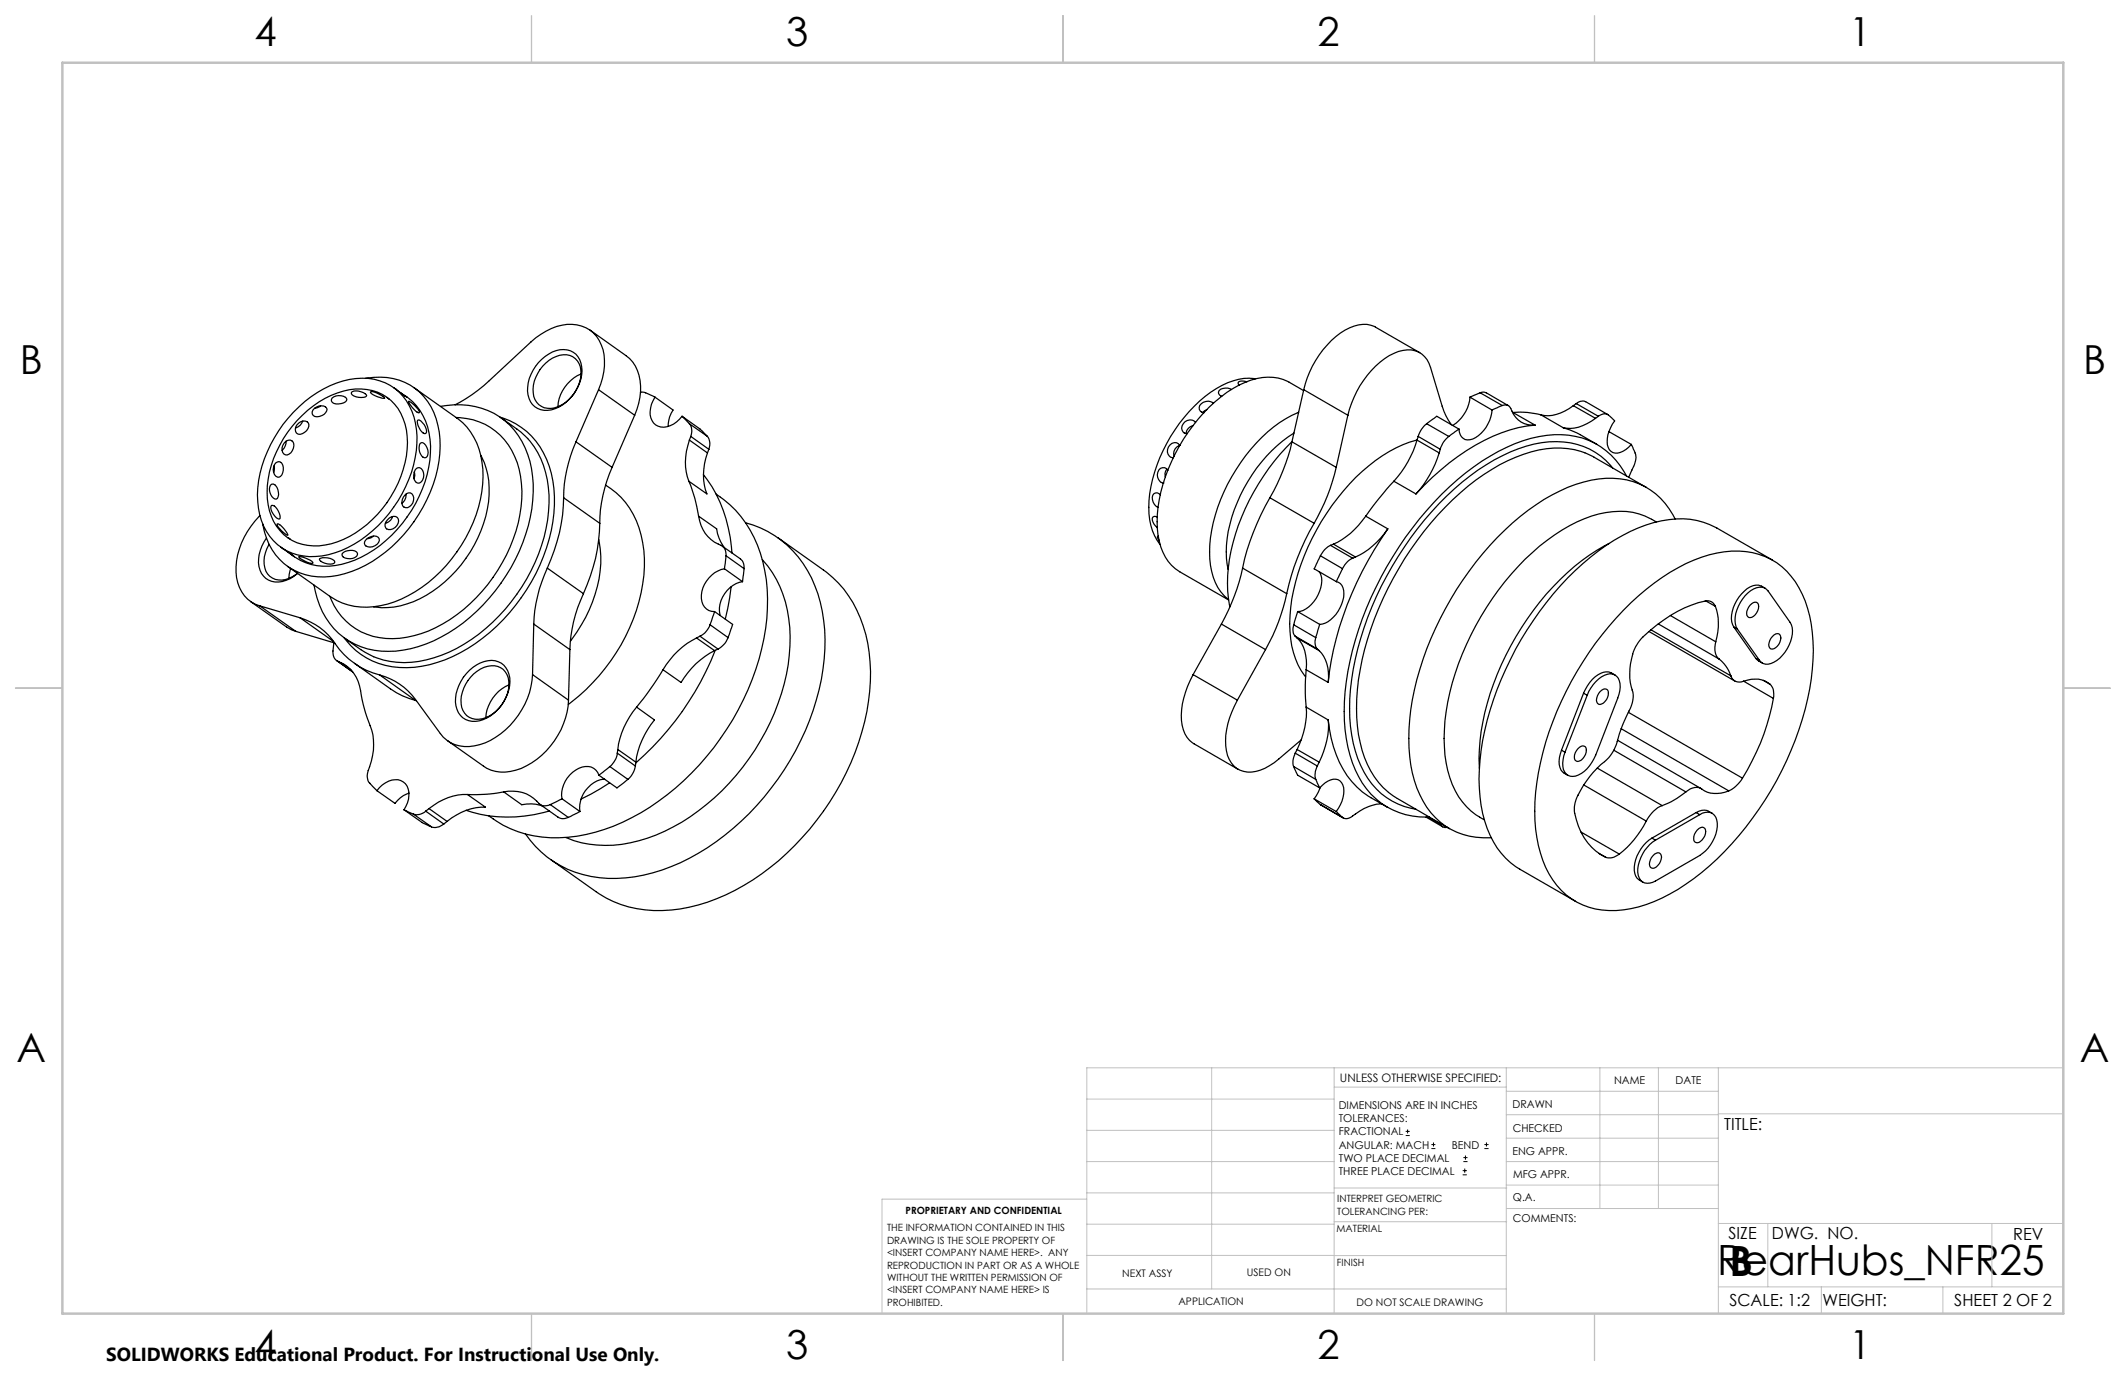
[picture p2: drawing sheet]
<svg xmlns="http://www.w3.org/2000/svg" width="432mm" height="279mm" viewBox="0 0 432 279" stroke-linecap="round" stroke-linejoin="round" font-family="sans-serif">
<g fill="none" stroke="#000" stroke-width=".25">
<path d="M71.5 79.6a2.84 2.84 0 0 1 3 .7 1.87 1.87 0 0 1-2.2 .3 .95 .95 0 0 1-.9-.9zM74.3 76.8a12.2 12.2 0 0 1 13.3 5.8 19.1 19.1 0 0 1 .9 14.2 29.9 29.9 0 0 1-15.7 18.7 14.8 14.8 0 0 1-13.1 .3 12.5 12.5 0 0 1-6.4-9.4M75.2 79.6a4.1 4.1 0 0 1 2.9 1.2 3.8 3.8 0 0 1-2.9-1.2zM79.9 78.7l2.7 1.9-1.3-.9M84.1 78.7l8.7 6.2a13.5 13.5 0 0 1 5.3 10.4 28.5 28.5 0 0 1-9.8 21.9 21.3 21.3 0 0 1-15 6.1 12 12 0 0 1-6.2-2.1l-8.7-6.2M109.3 73.7a6.3 6.3 0 0 1 6.6-2.5 4.3 4.3 0 0 1 2.2 4.9 8.6 8.6 0 0 1-6.9 7.2 3.7 3.7 0 0 1-4.1-3.9 8.3 8.3 0 0 1 2.2-5.7zM110.2 74.3a5.7 5.7 0 0 1 5.5-2.1 3.8 3.8 0 0 1 2.2 4.6 7.7 7.7 0 0 1-6 6.1 3.4 3.4 0 0 1-3.6-3.9 7.8 7.8 0 0 1 1.9-4.7zM118 75.9a7.9 7.9 0 0 0-4.7 6.7M119.8 67l7.3 5.2a8.4 8.4 0 0 1 2.9 8.5l-1.1 3.6M121.6 79.1a11.6 11.6 0 0 0 .1-10 7.1 7.1 0 0 0-8.6-2.8 15.1 15.1 0 0 0-5.3 3.1l-9.6 8.9-2.4 1.9-3.4 2M121.6 79.1l-4.6 10.6M121.6 79.1l7.3 5.2"/>
<path d="M130.1 79.7a5.4 5.4 0 0 1 2.7 .8l.2 .1M250.1 79.1a2.23 2.23 0 0 0-2.5 .2 .74 .74 0 0 0 .5 1.2M253.3 77.5a1.55 1.55 0 0 0-1.8 .3l.2 .4M255 76.9a11.6 11.6 0 0 0-7.9 2 31 31 0 0 0-13.8 24.1 11.4 11.4 0 0 0 2.3 7.6M264.8 79.3a13.5 13.5 0 0 0-6.2-2.7 14.6 14.6 0 0 0-9.4 3.1 35.5 35.5 0 0 0-14.1 24.8 14.5 14.5 0 0 0 2.2 9.5l1.4 1.5 .9 .6 9.9 5.7M264.8 79.1l9 5.2M264.8 79.1l-2.4 10.6M288.4 71.6l-9-5.2a6.1 6.1 0 0 0-6.2 .6 19.5 19.5 0 0 0-8.4 12.1M300.6 79.8l-2 .8M300.6 79.8l.6-.2 .7 .2 4.5 2.6M300.6 79.8l4.5 2.5M54.9 98.5a.64 .64 0 0 1 1.1 .1 2.48 2.48 0 0 1 .3 2.6l-.2 .2a2.06 2.06 0 0 1-1.2-2.9z"/>
<path d="M55.7 94.6l-.1 1.3M56 94a.95 .95 0 0 1 1.1-.1 .95 .95 0 0 1 .4 1 1.43 1.43 0 0 1-1.2 2 1.85 1.85 0 0 1-.3-2.9zM57.7 89.9a1.07 1.07 0 0 1 1.6-.4 1.07 1.07 0 0 1 .3 1.5 1.37 1.37 0 0 1-2 1.2 1.72 1.72 0 0 1 .1-2.3zM58.1 89.6a2.28 2.28 0 0 1-.8 1.8M59.6 83.7a20.6 20.6 0 0 1 13.9-6.9 10.6 10.6 0 0 1 10.9 9.2 22.8 22.8 0 0 1-4.5 17 22.9 22.9 0 0 1-14.5 9.9 10.9 10.9 0 0 1-12.9-9.7 23.7 23.7 0 0 1 6-18.3zM60.3 86.3a1.37 1.37 0 0 1 2.4-.2 1.98 1.98 0 0 1-2.1 2.1 1.15 1.15 0 0 1-.3-1.9zM60.3 85.4a18.5 18.5 0 0 1 11.9-6.4 9.5 9.5 0 0 1 10.3 8.3 21.4 21.4 0 0 1-5.8 17.1 18.7 18.7 0 0 1-11.9 6.4 9.4 9.4 0 0 1-10.3-8.3 21.1 21.1 0 0 1 5.8-17.1zM61.5 85.5a2.13 2.13 0 0 1-1.5 1.4M63.9 82.9a1.85 1.85 0 0 1 2.4-.1 1.16 1.16 0 0 1-.9 1.6 1.4 1.4 0 0 1-2-.3l.1-.8zM65.1 82.4l-.6 .4-.6 .1M67.5 80.8a2.12 2.12 0 0 1 2.9 .3 1.86 1.86 0 0 1-2.1 .9 .84 .84 0 0 1-1-.9zM78.6 80.8l.5 .3"/>
<path d="M82.2 80.3a12.5 12.5 0 0 1 5.2 11.7 26.3 26.3 0 0 1-15.3 21.7 12.7 12.7 0 0 1-12.3-.6l-.5-.4M83 81.5a4.2 4.2 0 0 1 2.2 2.2l-.1 .1a4.2 4.2 0 0 1-2.1-2.3zM84.1 95.8l.1 .8-.1 .6M84.6 95.1a.91 .91 0 0 1 1 0 .91 .91 0 0 1 .4 .9 1.59 1.59 0 0 1-1.1 2.1 1.88 1.88 0 0 1-.3-3zM84.8 85.4l.1-.1a2.62 2.62 0 0 1 1.7 2.5l-.1 .2a1.31 1.31 0 0 1-1.3-1.1l-.4-.9zM85.3 90l.3-.1a1.92 1.92 0 0 1 1.3 2.5l-.2 .3a.64 .64 0 0 1-1-.1 2.48 2.48 0 0 1-.4-2.6zM89.5 82.5a15.1 15.1 0 0 1 15.8 5.9 20.8 20.8 0 0 1 2.7 14.9 37 37 0 0 1-19.9 26.8 19.4 19.4 0 0 1-14.8 1.2 15.3 15.3 0 0 1-9.5-12.5M92.6 84.8a13.1 13.1 0 0 1 12.8 10.5 26.8 26.8 0 0 1-3.4 18.9 31.4 31.4 0 0 1-16.5 14.5 15.1 15.1 0 0 1-14.3-1.8 13.2 13.2 0 0 1-4.2-5.8M97.6 92.5a16.4 16.4 0 0 1 1.1 12.3 26.5 26.5 0 0 1-14.7 17.4 14.9 14.9 0 0 1-8.1 1M101.6 84.7a15 15 0 0 1 10.4 11.4 30.1 30.1 0 0 1-3.1 20.3 36.7 36.7 0 0 1-18.5 17.6 18.8 18.8 0 0 1-16-.4 14.1 14.1 0 0 1-4.5-4.1M101.7 84.8a25.4 25.4 0 0 1 5.5 4.2 18.8 18.8 0 0 1 4.2 14.9 36.7 36.7 0 0 1-18.6 27.8 20.3 20.3 0 0 1-16.2 1.9l-.7-.3a28.3 28.3 0 0 1-5.8-3.7M117 89.7a28.7 28.7 0 0 0-2.5 11.4"/>
<path d="M117 89.7l7.3 5.2M123 98.5a16.1 16.1 0 0 1 7.5 11.7 32.1 32.1 0 0 1-4.3 20.7 40.3 40.3 0 0 1-10.8 12.2M124.3 94.9a28.7 28.7 0 0 0-2.5 11.4M128.9 84.3l-4.6 10.6M133 80.6a4.5 4.5 0 0 0-.2 5.3 3 3 0 0 0 4 .2l1.7-1.6M133 80.6l3.7 2.7a5.6 5.6 0 0 0-1 3.3M138.5 84.5l1.5 1.5M138.5 84.5l3.7 2.6 1.5 1.5M139.9 97.7a28.7 28.7 0 0 1 2 7.1M140 86a2.67 2.67 0 0 1 .3 2.6M140 89.4a11.9 11.9 0 0 0-.1 8.3M140 89.4l3.7 2.6"/>
<path d="M140 86l3.7 2.6M140.3 88.6l-.3 .8M140.3 88.6l3.7 2.6M142.9 96.4a28.3 28.3 0 0 1 5.8 15.9M143.7 92a11.8 11.8 0 0 0-.1 8.3l-3.7-2.6M143.7 88.6a2.72 2.72 0 0 1 .3 2.6M144 91.2l-.3 .8M237 95.2a1.65 1.65 0 0 0-.3 1.6M237.2 95.5a1.11 1.11 0 0 0-1.2-.5 1.11 1.11 0 0 0-.8 .9 1.62 1.62 0 0 0 1.2 2.2M237.9 92.9h.4M238.5 92.7a1.69 1.69 0 0 1 1.1-2.2 1.39 1.39 0 0 0-1.5-.5 1.39 1.39 0 0 0-1 1.3 1.45 1.45 0 0 0 .6 1.5M242.4 86.4a1.65 1.65 0 0 0-1.5 1.7"/>
<path d="M242.8 85.8a1.59 1.59 0 0 0-2.1-.2 1.59 1.59 0 0 0-.4 2.1l.8 .4M245.1 83.2l-.8 .5M246.5 81.9a1.8 1.8 0 0 0-2.9 .9 .97 .97 0 0 0 .9 1M262.4 89.7a41.1 41.1 0 0 1-4.5 11.4M262.4 89.7l9 5.2M262.4 89.6a44 44 0 0 0-13.1 27.2 23.1 23.1 0 0 0 .5 6.4M262.8 87.9a31.2 31.2 0 0 0-13.7 22.8 15.9 15.9 0 0 0 .3 4.9M263.8 83.7a28.2 28.2 0 0 0-12.7 11.6 31.7 31.7 0 0 0-5.4 18.2 11.1 11.1 0 0 0 3.8 8.3M271.4 94.9a41.1 41.1 0 0 1-4.5 11.4M273.8 84.3a19.9 19.9 0 0 1 8.4-12.1 6.7 6.7 0 0 1 5.9-.7 5 5 0 0 1 2.4 3.1l2.4 7.9a12.3 12.3 0 0 0 1.9 3.8M273.8 84.3l-2.4 10.6M283.1 97.7a64.9 64.9 0 0 0-5.7 7.1"/>
<path d="M283.1 97.7l4.5 2.6M287.8 89.4a21.4 21.4 0 0 1-4.7 8.3M287.8 89.4l4.5 2.6M287.8 89.3a30.1 30.1 0 0 0-14.9 10.4 45.3 45.3 0 0 0-10.9 25.4 17.6 17.6 0 0 0 3.2 12.3M288 88.6l4.5 2.6M288 88.6l-.2 .8M289.8 86a4.9 4.9 0 0 0-1.8 2.6M289.8 86l2-1.5 4.5 2.6M289.8 86l4.5 2.6M292.3 92a22.3 22.3 0 0 1-4.7 8.3M292.5 91.2l-.2 .8M294.3 88.6a4.9 4.9 0 0 0-1.8 2.6"/>
<path d="M296.3 87.1l-2 1.5M298.6 80.6a7.5 7.5 0 0 1-3.6 5.8M298.6 80.6l4.4 2.7M303 83.3a6.8 6.8 0 0 1-4.4 6 1.91 1.91 0 0 1-2.3-2.2M305.1 82.3l-2.1 1M305.1 82.3a1.33 1.33 0 0 1 2 1.1 4.5 4.5 0 0 0 4.7 2.9M307.2 83.7h.1M307.3 83.7a16.2 16.2 0 0 1 5.7 .5M307.3 83.7l4.5 2.6M311.8 86.3a33.3 33.3 0 0 0-17.4 7.7 56.5 56.5 0 0 0-6.8 6.3M313 84.2l4.5 2.7M317.5 86.9a24 24 0 0 1 6.8 3.3"/>
<path d="M319.5 82.4a8 8 0 0 1-6.5 1.8M319.5 82.4l4.6 2.5M320.1 82a1.87 1.87 0 0 1 2-.4l4.4 2.6M320.1 82l4.5 2.5M320.1 82l-.6 .4M324.1 84.9a7.9 7.9 0 0 1-6.6 2M324.6 84.5a1.79 1.79 0 0 1 2.9 .5l.4 .5a6 6 0 0 0-1.3 5.3 1.89 1.89 0 0 0 3.1 .8l1.6-1.4M324.6 84.5l-.5 .4M326.7 87.8l.1-.1 4.5 2.5M327.6 95a14.8 14.8 0 0 0-14.5-5.1 35.9 35.9 0 0 0-17.7 9.4 67.2 67.2 0 0 0-20.9 38.6 31.6 31.6 0 0 0 1.9 17.5 14.4 14.4 0 0 0 11.2 8.9M330.3 96.6a15.2 15.2 0 0 0-16.2-8.2 34.5 34.5 0 0 0-16.4 7.6 69.2 69.2 0 0 0-24.3 42.4 33.1 33.1 0 0 0 1.9 18 15.2 15.2 0 0 0 15 9.5M331.3 90.2l.4 .9a3.4 3.4 0 0 1 .1 3.6l-1 2.2"/>
<path d="M334.4 99l-10.6-6.1a16.7 16.7 0 0 0-14.4-.6 43 43 0 0 0-17.4 12.3 66.1 66.1 0 0 0-16.1 33.4 31.6 31.6 0 0 0 1.8 17.3 14.7 14.7 0 0 0 6.1 6.8l10.6 6.2M52.8 104.7a15.6 15.6 0 0 0-4.8 12.6 6.7 6.7 0 0 0 4.7 5.7M54.1 109.3a7.1 7.1 0 0 0-1 7.1 3.9 3.9 0 0 0 5 1.4l.8-.3 1.5-1M54.6 110.5a5.8 5.8 0 0 0-.2 6.1 3.8 3.8 0 0 0 5 .5l1-.7M55.2 102.6a1.83 1.83 0 0 1 1.5 1.6 .88 .88 0 0 1 0 1.2 2.86 2.86 0 0 1-1.7-2.6zM56.3 106.4a3.9 3.9 0 0 1 2.1 2.3 4.9 4.9 0 0 1-2.1-2.2zM57 111.1l2.7 1.9M58.5 112.1l1.2 .9M58.5 109.2l.4 .2M59.1 115.5l-.4 1.9M60.7 113a4.8 4.8 0 0 1 2.8 1.2l.1 .1a4.2 4.2 0 0 1-2.9-1.3zM64.9 113.5a2.95 2.95 0 0 1 3.1 .5v.2a2.51 2.51 0 0 1-3.1-.6z"/>
<path d="M69.5 112.4a2.48 2.48 0 0 1 2.9-.3l.2 .3a1.49 1.49 0 0 1-2 1 .93 .93 0 0 1-1.1-1zM74.3 109.7a2.04 2.04 0 0 1 2.5-.6 1.34 1.34 0 0 1-1.1 1.9 1.29 1.29 0 0 1-1.7-.6zM75.8 108.9l-.5 .3-.7 .2M78.7 105.6a1.3 1.3 0 0 1 2.2-.2 1.78 1.78 0 0 1-2.4 2 1.16 1.16 0 0 1 .2-1.8zM79.7 104.9a1.92 1.92 0 0 1-1.4 1.4M82.2 100.5a.96 .96 0 0 1 1.1-.4 .96 .96 0 0 1 .7 1 1.51 1.51 0 0 1-.5 1.6 1.51 1.51 0 0 1-1.7 .1 1.9 1.9 0 0 1 .4-2.3zM82.4 100.4a1.84 1.84 0 0 1-.8 1.8M111.2 115.4a30 30 0 0 0-2.8 11.3M111.2 115.4l7.3 5.1M114.5 101.1a34.9 34.9 0 0 1-3.3 14.3M114.5 101.1l7.3 5.2M121.6 109.5a24 24 0 0 1-3.5 17.3l-2.2 3.4"/>
<path d="M121.8 106.3a34.9 34.9 0 0 1-3.3 14.2M141.9 104.8a7.3 7.3 0 0 0 4.8 6.1l.5 .6 .3 1.4M141.9 104.8l3.7 2.6a8.2 8.2 0 0 0 1.5 3.8M145.5 100.3a22.8 22.8 0 0 1 9.8 15.6 42.4 42.4 0 0 1-4.3 26.2 53 53 0 0 1-24.5 24.8 28.9 28.9 0 0 1-21.3 2 20.4 20.4 0 0 1-5.9-3.2M146.7 110.9l4.1 3 .2 .5 .1 1.1M147.1 115.5a5.9 5.9 0 0 0-4.5 6.7 2.51 2.51 0 0 0 2.5 2M147.1 115.5l3.7 2.6M147.5 112.9l-.4 2.6M147.5 112.9l3.6 2.6M148.5 119.1l-1.2 6.6M150.8 118.1a5.8 5.8 0 0 0-4.5 6.9M151.1 115.5l-.3 2.6"/>
<path d="M151.4 106.2a21.4 21.4 0 0 1 15.2 16.1 40.4 40.4 0 0 1-2.2 24 53.7 53.7 0 0 1-26.2 28.9 29.7 29.7 0 0 1-19.8 2.4 20.4 20.4 0 0 1-11.7-8.3M154.8 113.6a23.6 23.6 0 0 1 5.6 17.5 45 45 0 0 1-12.3 27.9 38.2 38.2 0 0 1-21.8 12.4 21.4 21.4 0 0 1-11.4-1.3M158 109.2l9.3 6.5a23.4 23.4 0 0 1 9.2 16.8 44.6 44.6 0 0 1-5.6 26.4 52 52 0 0 1-25.3 23.6 27.2 27.2 0 0 1-21 .6l-2.9-1.6-9.9-7M235.1 105a.62 .62 0 0 0-1.1 .2 2.36 2.36 0 0 0 1.1 2M235.3 108.9l-.2 .2 .4 .6M235.7 100.5a.94 .94 0 0 0-1.3-.3 .94 .94 0 0 0-.3 1.3 1.99 1.99 0 0 0 1.1 1.5M252.4 115.4a42 42 0 0 1-4.3 11.3M252.4 115.4l8.9 5.1M257.9 101.1a49.6 49.6 0 0 0-5.5 14.3M257.9 101.1l9 5.2M266.9 106.3a48.4 48.4 0 0 0-5.6 14.2M267.9 116.1a4.6 4.6 0 0 1-.2 4.7 5.4 5.4 0 0 1-4.1 3.4"/>
<path d="M268.2 112.9l-1.3 2.6 4.5 2.6M268.2 112.9l4.5 2.6M270.2 110.7a4.5 4.5 0 0 0-2 2.2M270.2 110.7l4.5 2.6M270.8 110.5l4.5 2.6M270.8 110.5l-.6 .2M271.4 118.1a2.13 2.13 0 0 1 1.5 2.4 7 7 0 0 1-4.3 6.2l-.6 .1M272.7 115.5l-1.3 2.6M274.7 113.3a4.3 4.3 0 0 0-2 2.2M275.3 113.1l-.6 .2M277.4 104.8a15.7 15.7 0 0 1-6.6 5.7M277.4 104.8l4.5 2.6"/>
<path d="M281.9 107.4a67 67 0 0 0-12.1 31.2M281.9 107.4a16.1 16.1 0 0 1-6.6 5.7M326.8 110.3a49 49 0 0 0-18.9 19 50.9 50.9 0 0 0-7.5 24.8l.1 1.9M336.4 106a14 14 0 0 0-11.6-1.6 34.8 34.8 0 0 0-15 9.1 57.1 57.1 0 0 0-16.3 32.8 24.6 24.6 0 0 0 2.7 15.4 13.2 13.2 0 0 0 5.3 4.8M340.2 105.4a14.3 14.3 0 0 0-15.5-8.1 33.2 33.2 0 0 0-15.9 7.5 65.5 65.5 0 0 0-22.3 39.3 31.4 31.4 0 0 0 1.9 17.3 14.3 14.3 0 0 0 14.5 8.7M358.5 119.5a2.98 2.98 0 0 0-4.2 .5 6.9 6.9 0 0 0-2.4 6.8l.2 .5M360 113.7l-11.3-6.5a16.3 16.3 0 0 0-12.8-1.1 38.9 38.9 0 0 0-16 9.8 65.4 65.4 0 0 0-19.1 36.5 31.4 31.4 0 0 0 1.8 17.2 15.3 15.3 0 0 0 6.1 6.9l11.3 6.5M50.9 122.1l7.3 5.2 1.9 .9M52.7 123l8.3 2.4M52.7 123l7.4 5.2M60.1 128.2l7.9 2.4M61 125.4a13.7 13.7 0 0 1 7.9 6.4 15.9 15.9 0 0 0 8.2 5.3"/>
<path d="M61 125.4l6.8 4.9M67.8 130.5v.3a3.3 3.3 0 0 0 .6 3.4l.8 .3M68.4 134.1l3.2 2.4M69.2 134.5a7.5 7.5 0 0 1 4.2 6.7 34.1 34.1 0 0 0 2.1 7 13 13 0 0 1-.8 8.6 2.61 2.61 0 0 0 1.1 3l.8 .7M69.2 134.5l2.1 1.5M72 134.7l7.3 5.2a15.4 15.4 0 0 0 5.1 2.3M77.1 137.1l7.3 5.1M95.4 136.1a5.8 5.8 0 0 1 5.8-1.7 4.3 4.3 0 0 1 2.3 4.9 8.6 8.6 0 0 1-6.9 7.2 3.9 3.9 0 0 1-4.1-4.8 9.1 9.1 0 0 1 2.9-5.6zM96.2 136.8a4.9 4.9 0 0 1 5.5-1.2 4.2 4.2 0 0 1 1.4 5.1 7.3 7.3 0 0 1-5.9 5.3 3.3 3.3 0 0 1-3.6-3.9 8 8 0 0 1 2.6-5.3zM103.4 139.1a7.9 7.9 0 0 0-4.7 6.6M108.2 137a16.2 16.2 0 0 1-10.8 14.2 7 7 0 0 1-8-2.3l-5-6.9a13.3 13.3 0 0 0-7.3-4.9M108.2 137l7.3 5.2"/>
<path d="M108.4 126.7l-.2 10.3M108.4 126.7l7.3 5.2M115.7 131.9l-.2 10.3M118.5 120.5a28.3 28.3 0 0 0-2.8 11.4M134.7 136a65 65 0 0 1-5.4 7.6M141.5 129.5a16.6 16.6 0 0 0-6.8 6.5M141.5 129.5l3.6 2.6M142.2 129.2l-.7 .3M142.2 129.2l3.6 2.6M144.2 126.9a4.2 4.2 0 0 1-2 2.3M144.2 126.9l3.7 2.6M145.1 124.2l-.9 2.7"/>
<path d="M145.1 124.2l3.7 2.6-.9 2.7M145.1 132.1a16.6 16.6 0 0 0-6.8 6.5l-3.6-2.6M145.3 132a58.7 58.7 0 0 1-16.2 22.9M145.8 131.8l-.7 .3M147.9 129.5a4.5 4.5 0 0 1-2.1 2.3M242.3 137a15 15 0 0 0-2 11.2 4.9 4.9 0 0 0 2.2 2.8l9 5.2M242.3 137l9 5.2M248.1 126.7l8.9 5.2M248.1 126.7l-5.8 10.3M257 131.9l-5.7 10.3M261.3 120.5a39.1 39.1 0 0 1-4.3 11.4M262.7 126.9a2.47 2.47 0 0 0 .4 2.3"/>
<path d="M262.7 126.9l4.5 2.6M263.1 129.2l4.5 2.6M263.1 129.2l.4 .3M263.5 129.5a7.6 7.6 0 0 1 1.8 6.5M263.5 129.5l4.4 2.6M263.6 124.2l-.9 2.7M263.6 124.2l4.4 2.6M265.3 136a40.8 40.8 0 0 0 0 7.6M265.3 136l4.5 2.6M267.2 129.5a2.35 2.35 0 0 0 .4 2.3M267.6 131.8l.3 .3M267.9 132.1a7.6 7.6 0 0 1 1.9 6.5"/>
<path d="M268 126.8l-.8 2.7M328 137.1a2.94 2.94 0 0 0-4 .3 8.8 8.8 0 0 0-2.4 3.4M331.3 122.4a37.6 37.6 0 0 1 17.5-10.1 14.7 14.7 0 0 1 15.8 5.8 25.7 25.7 0 0 1 3.6 15.8 60.9 60.9 0 0 1-10.9 30.4 52.9 52.9 0 0 1-19.7 18.1 20.6 20.6 0 0 1-14.9 1.8 15 15 0 0 1-9.8-11 36.7 36.7 0 0 1 0-18.3 66.1 66.1 0 0 1 18.4-32.5zM334.9 128.2l17.5 10.1M335.3 127.9l16.2 9.3M336.8 126.7l12.3 7.1M339.3 125l9.2 5.3M346.5 122l1.9 1.1M348.4 123.1a11.6 11.6 0 0 1 .1 7.2M348.4 123.1a1.72 1.72 0 0 0-2.1-1 27.5 27.5 0 0 0-13.6 8.4 12.5 12.5 0 0 0-1 10.5 9.5 9.5 0 0 1-1.6 4.9l-1.2 3.1a9.1 9.1 0 0 1-3.8 6.3 18.1 18.1 0 0 0-5.3 8.1v.5a12.1 12.1 0 0 0 6.3 10.2M348.5 130.3a3.3 3.3 0 0 0 .6 3.5M349.1 133.8a7.3 7.3 0 0 1 2.4 3.4"/>
<path d="M351.5 137.2a1.82 1.82 0 0 0 2.6 1.1 5.2 5.2 0 0 1 5.4 .7M352.1 127.3l4.5 6.4M352.1 127.3l.7 .4M352.8 127.7a5.5 5.5 0 0 1 .7-5.4 5.1 5.1 0 0 1 4.4-3.1l.4 .1 .8 .7 4.5 6.4a5.4 5.4 0 0 1-.6 5.4 5.4 5.4 0 0 1-4.4 3.1l-.9-.4-.3-.4M352.8 127.7l4.6 6.4M354.2 138.3l6 3.5M355.5 122.9a1.11 1.11 0 0 1 1.5-.4 2.24 2.24 0 0 1-1.5 2.9 1.02 1.02 0 0 1-.5-1.7zM356.6 133.7l1.3 .9M356.6 133.7l.8 .4M358.1 138.1l1.4 .9M359.5 139a2.94 2.94 0 0 1 .7 2.8M360.3 128.9a.84 .84 0 0 1 1.2-.1 .84 .84 0 0 1 .1 1.2 2.07 2.07 0 0 1-1.9 1.8 1.48 1.48 0 0 1 0-2.2z"/>
<path d="M84.4 142.2l.2 .1M115.5 142.2a16.1 16.1 0 0 1-10.7 14.2 7.4 7.4 0 0 1-6.6-.8l-7.3-5.2M121.6 157.4a2.71 2.71 0 0 0-4-1.4 6 6 0 0 0-3.4 6.2M121.6 157.4l3.7 2.6 2.2-1.7M122.8 158.2a5.9 5.9 0 0 0-5 6.6M123.8 159l-3.8 2.3-2 1M123.9 155.6l-2.3 1.8M123.9 155.6l3.6 2.7M125.4 152.9a4.3 4.3 0 0 1-1.5 2.7M125.4 152.9l3.6 2.6M125.5 152.2l-.1 .7M125.5 152.2l3.7 2.6"/>
<path d="M129 155.5a4.5 4.5 0 0 1-1.5 2.8M129.2 154.8l-.2 .7M129.3 143.6a16.5 16.5 0 0 0-3.8 8.6M129.3 143.6l3.6 2.6a16.9 16.9 0 0 0-3.7 8.6M251.3 142.2a15.2 15.2 0 0 0-2 11.2 4.8 4.8 0 0 0 6.7 3 13.2 13.2 0 0 0 3.7-2.3l4.6-3.9M262.7 155.6l.9 1.8 4.4 2.6M262.7 155.6l4.5 2.7M263.1 152.9a3.4 3.4 0 0 0-.4 2.7M263.1 152.9l4.4 2.6M263.5 152.2l4.4 2.6M263.5 152.2l-.4 .7M265.3 143.6a16.8 16.8 0 0 1-1.8 8.6"/>
<path d="M265.3 143.6l4.5 2.6M267.2 158.3l.8 1.7M267.5 155.5a3.8 3.8 0 0 0-.3 2.8M267.9 154.8l-.4 .7M268 160a3.9 3.9 0 0 1 3.8-1.7 2.61 2.61 0 0 1 1.1 2.9 7.1 7.1 0 0 1-1.5 3.6M268.1 159.9l-.3 .9-.9 1.4M269.8 146.2a22 22 0 0 0 5.8 13.6 25.2 25.2 0 0 0 6.2 4.1M269.8 146.2a16.6 16.6 0 0 1-1.9 8.6M317.1 152.3a4.4 4.4 0 0 0 .3 4.4l1.1 .7M317.1 152.3l.8 .5M320.5 152a1.11 1.11 0 0 1 1.5-.3 2.26 2.26 0 0 1-1.5 2.9 1.08 1.08 0 0 1-.6-1.7zM321.6 140.8l-4.5 11.5"/>
<path d="M321.6 140.8l.8 .4M321.7 159.4l12.7 7.3M322.4 141.2a6.6 6.6 0 0 1 4.6-4.4 2.19 2.19 0 0 1 2.1 2.7l-.5 2.2-4.5 11.6a6.5 6.5 0 0 1-4.7 4.4 2.14 2.14 0 0 1-2-2.7l.5-2.2M322.4 141.2l-4.5 11.6M324.4 156l13.2 7.6M324.9 140.5a1.11 1.11 0 0 1 1.6-.4 2.26 2.26 0 0 1-1.6 3 1.1 1.1 0 0 1-.5-1.8zM327.8 152.3l14.6 8.5M328.5 150.3l16.9 9.8M329.2 148l21.9 12.6M330.7 144.6l23.2 13.4M353.9 158a6.5 6.5 0 0 1-2.8 2.6M360.2 141.8a45.6 45.6 0 0 1-6.3 16.2"/>
<path d="M76.6 160.5a4.4 4.4 0 0 1 4.8-2 3.4 3.4 0 0 1 1.4 4.5l-.7 1.4M76.6 160.5l3.6 2.6a5.9 5.9 0 0 1 2.9-2.1M82.1 164.4l1.9 .9M82.1 164.4l3.8 2.7 1.7 .8M84 165.3l3.6 2.6M86.5 164.7a2.53 2.53 0 0 1-2.5 .6M86.5 164.7l3.6 2.6M87.1 164.2l-.6 .5M87.1 164.2l3.7 2.6M90.1 167.3a2.62 2.62 0 0 1-2.5 .6M90.8 166.8l-.7 .5M94.7 164.5a27.9 27.9 0 0 0 16.9 .2"/>
<path d="M94.9 161.3a11.8 11.8 0 0 0-7.8 2.9M94.9 161.3l3.7 2.6a11.6 11.6 0 0 0-7.8 2.9M102.3 160.8a7.2 7.2 0 0 1 7.3 2.5l.9 .3 1.3-.2M102.3 160.8a30.5 30.5 0 0 1-7.4 .5M102.3 160.8l3.7 2.6a7.7 7.7 0 0 1 4.1 .2M109.7 163.3l3.9 2.8 .8 .1 1-.2M111.8 163.4l3.6 2.6M114.2 162.2l-2.4 1.2M114.2 162.2l3.6 2.6M117.8 164.8l-2.4 1.2M266.9 162.2l1.3 1.2M266.9 162.2l4.5 2.6"/>
<path d="M268.2 163.4l4.6 2.7M268.2 163.4l4.5 2.6M271.4 164.8l1.3 1.2M280.6 163.2a10.2 10.2 0 0 0-6.2 2.7l-.8 .3-.9-.2M289.6 165.9l3.4 2M290.1 165.9l2.4 1.4M292.5 167.1v.2M292.5 167.3l.5 .6 .9 .1M321.1 168.9l7.8 4.5M324.7 173.3l1.4 .8M328.9 173.4a2.79 2.79 0 0 1-2.8 .7M334.4 166.7a20 20 0 0 1-5.5 6.7"/>
<path d="M335.5 170.2a7.6 7.6 0 0 0-3.5 7.1 2.37 2.37 0 0 0 1.7 1.8M335.5 170.2l.7 .4M336.1 173.4a.85 .85 0 0 1 1.1-.1 .85 .85 0 0 1 .2 1.1 2.43 2.43 0 0 1-1.7 1.9 .84 .84 0 0 1-.6-1.3 2.71 2.71 0 0 1 1-1.6zM337.6 163.6a6.3 6.3 0 0 0-3.2 3.1M342.4 160.8a16.9 16.9 0 0 1-4.8 2.8M344.5 165a2.66 2.66 0 0 1 3.3 .1M344.5 165l-9 5.2M344.5 165l.7 .4M344.7 168.6a1.12 1.12 0 0 1 1.6-.4 2.24 2.24 0 0 1-1.6 2.9 .7 .7 0 0 1-.7-.8 2.47 2.47 0 0 1 .7-1.7zM345.2 165.4a2.13 2.13 0 0 1 2.4-.3 2.13 2.13 0 0 1 1.2 2 8 8 0 0 1-3.6 6.6l-9 5.2a2.21 2.21 0 0 1-3.2-.6 6.2 6.2 0 0 1 1.5-6.2l.6-.6 1.1-.9M345.2 165.4l-9 5.2M351.1 160.6a5.6 5.6 0 0 1-5.8-.6l-.7-.1-.9 .1-1.3 .8"/>
</g>
<g fill="none" stroke="#000" stroke-width=".2">
<path d="M285.5 230.6h.8M285.5 229.7h.8M285.9 229.3v.9M290.7 233.2h.8M290.7 232.4h.8M291.1 232v.8M297.1 238.5h.8M297.1 237.7h.8M297.2 235.9h.9M297.2 235.1h.9M297.5 237.3v.8M297.6 234.6v.9"/>
<path d="M301.5 233.2h.8M301.5 232.4h.8M301.9 232v.8"/>
</g>
<g fill="none" stroke="#c0c0c0" stroke-width=".2">
<path d="M246.1 216.8v44.9M271 216.8v49.9M305.9 216.8v49.9M324.9 216.8v28.6M336.8 216.8v28.6M349 216.8v49.9M419.1 216.8h-198.4v49.9M220.7 235.9h50.3M220.7 229.5h50.3M220.7 223.2h50.3M271 220.7h34.9M305.9 231.1h43.1"/>
<path d="M305.9 226.3h43.1M305.9 221.6h43.1M305.9 235.9h43.1M349 226.2h70.1M220.7 248.6h50.3M220.7 242.2h50.3M220.7 254.9h50.3M220.7 243.5h-41.6v23.2M271 255h34.9M271 248.1h35M271 241.2h35M305.9 240.6h43.1"/>
<path d="M306 245.4h43M349 248.4h70.1M359.1 248.4v12.9M404.6 248.4v12.9M220.7 261.7h85.2M349 261.3h70.1M369.9 261.3v5.4M394.6 261.3v5.4"/>
</g>
<path d="M107.9 3.2v9.5M215.9 3.2v9.5M323.8 3.2v9.5M3.1 139.7h9.6M419.1 139.7h9.5M107.9 266.7v9.6M215.9 266.7v9.6M323.8 266.7v9.6" fill="none" stroke="#c0c0c0" stroke-width=".25"/>
<path d="M12.7 12.7h406.4v254h-406.4z" fill="none" stroke="#c0c0c0" stroke-width=".5"/>
<g font-size="8.5">
<text x="348.8" y="258.9">RearHubs_NFR25</text>
<text x="351.3" y="259">B</text>
</g>
<g font-size="8.1">
<text x="51.7" y="9.3">4</text>
<text x="159.7" y="9.3">3</text>
<text x="267.6" y="9.3">2</text>
<text x="375.6" y="9.3">1</text>
<text x="4" y="76">B</text>
<text x="423.1" y="76">B</text>
<text x="3.3" y="215.7">A</text>
<text x="422.4" y="215.7">A</text>
<text x="51.7" y="276">4</text>
<text x="159.7" y="276">3</text>
<text x="267.6" y="276">2</text>
<text x="375.6" y="276">1</text>
</g>
<text font-size="3.8" x="21.6" y="276.3">SOLIDWORKS Educational Product. For Instructional Use Only.</text>
<g font-size="3.4">
<text x="350.2" y="229.5">TITLE:</text>
<text x="351.1" y="251.6">SIZE</text>
<text x="359.9" y="251.6">DWG. NO.</text>
<text x="408.9" y="251.7">REV</text>
<text x="351.2" y="265.2">SCALE: 1:2</text>
<text x="370.1" y="265.3">WEIGHT:</text>
<text x="396.9" y="265.2">SHEET 2 OF 2</text>
</g>
<text font-size="2.4" x="272.2" y="219.7">UNLESS OTHERWISE SPECIFIED:</text>
<g font-size="2.2">
<text x="327.8" y="220.1">NAME</text>
<text x="340.3" y="220.2">DATE</text>
<text x="271.9" y="225.3">DIMENSIONS ARE IN INCHES</text>
<text x="271.9" y="227.9">TOLERANCES:</text>
<text x="307.2" y="224.9">DRAWN</text>
<text x="271.9" y="230.6">FRACTIONAL</text>
<text x="271.9" y="233.2">ANGULAR: MACH</text>
<text x="294.9" y="233.2">BEND</text>
<text x="307.3" y="229.8">CHECKED</text>
<text x="271.9" y="235.9">TWO PLACE DECIMAL</text>
<text x="271.9" y="238.5">THREE PLACE DECIMAL</text>
<text x="307.2" y="234.4">ENG APPR.</text>
<text x="307.3" y="239.2">MFG APPR.</text>
<text x="307.3" y="243.9">Q.A.</text>
<text x="307.3" y="248.1">COMMENTS:</text>
</g>
<g font-size="2.1">
<text x="227.9" y="259.2">NEXT ASSY</text>
<text x="253.3" y="259.2">USED ON</text>
<text x="239.3" y="265">APPLICATION</text>
<text x="275.5" y="265.1">DO NOT SCALE DRAWING</text>
</g>
<g font-size="2">
<text x="271.6" y="244.1">INTERPRET GEOMETRIC</text>
<text x="180.2" y="250">THE INFORMATION CONTAINED IN THIS</text>
<text x="183.9" y="246.4">PROPRIETARY AND CONFIDENTIAL</text>
<text x="271.5" y="250.2">MATERIAL</text>
<text x="271.6" y="246.6">TOLERANCING PER:</text>
<text x="180.2" y="252.5">DRAWING IS THE SOLE PROPERTY OF</text>
<text x="180.2" y="255.1">&lt;INSERT COMPANY NAME HERE&gt;. ANY</text>
<text x="180.2" y="257.6">REPRODUCTION IN PART OR AS A WHOLE</text>
<text x="271.5" y="257">FINISH</text>
<text x="180.2" y="260.1">WITHOUT THE WRITTEN PERMISSION OF</text>
<text x="180.2" y="262.6">&lt;INSERT COMPANY NAME HERE&gt; IS</text>
<text x="180.2" y="265.2">PROHIBITED.</text>
</g>
</svg>
